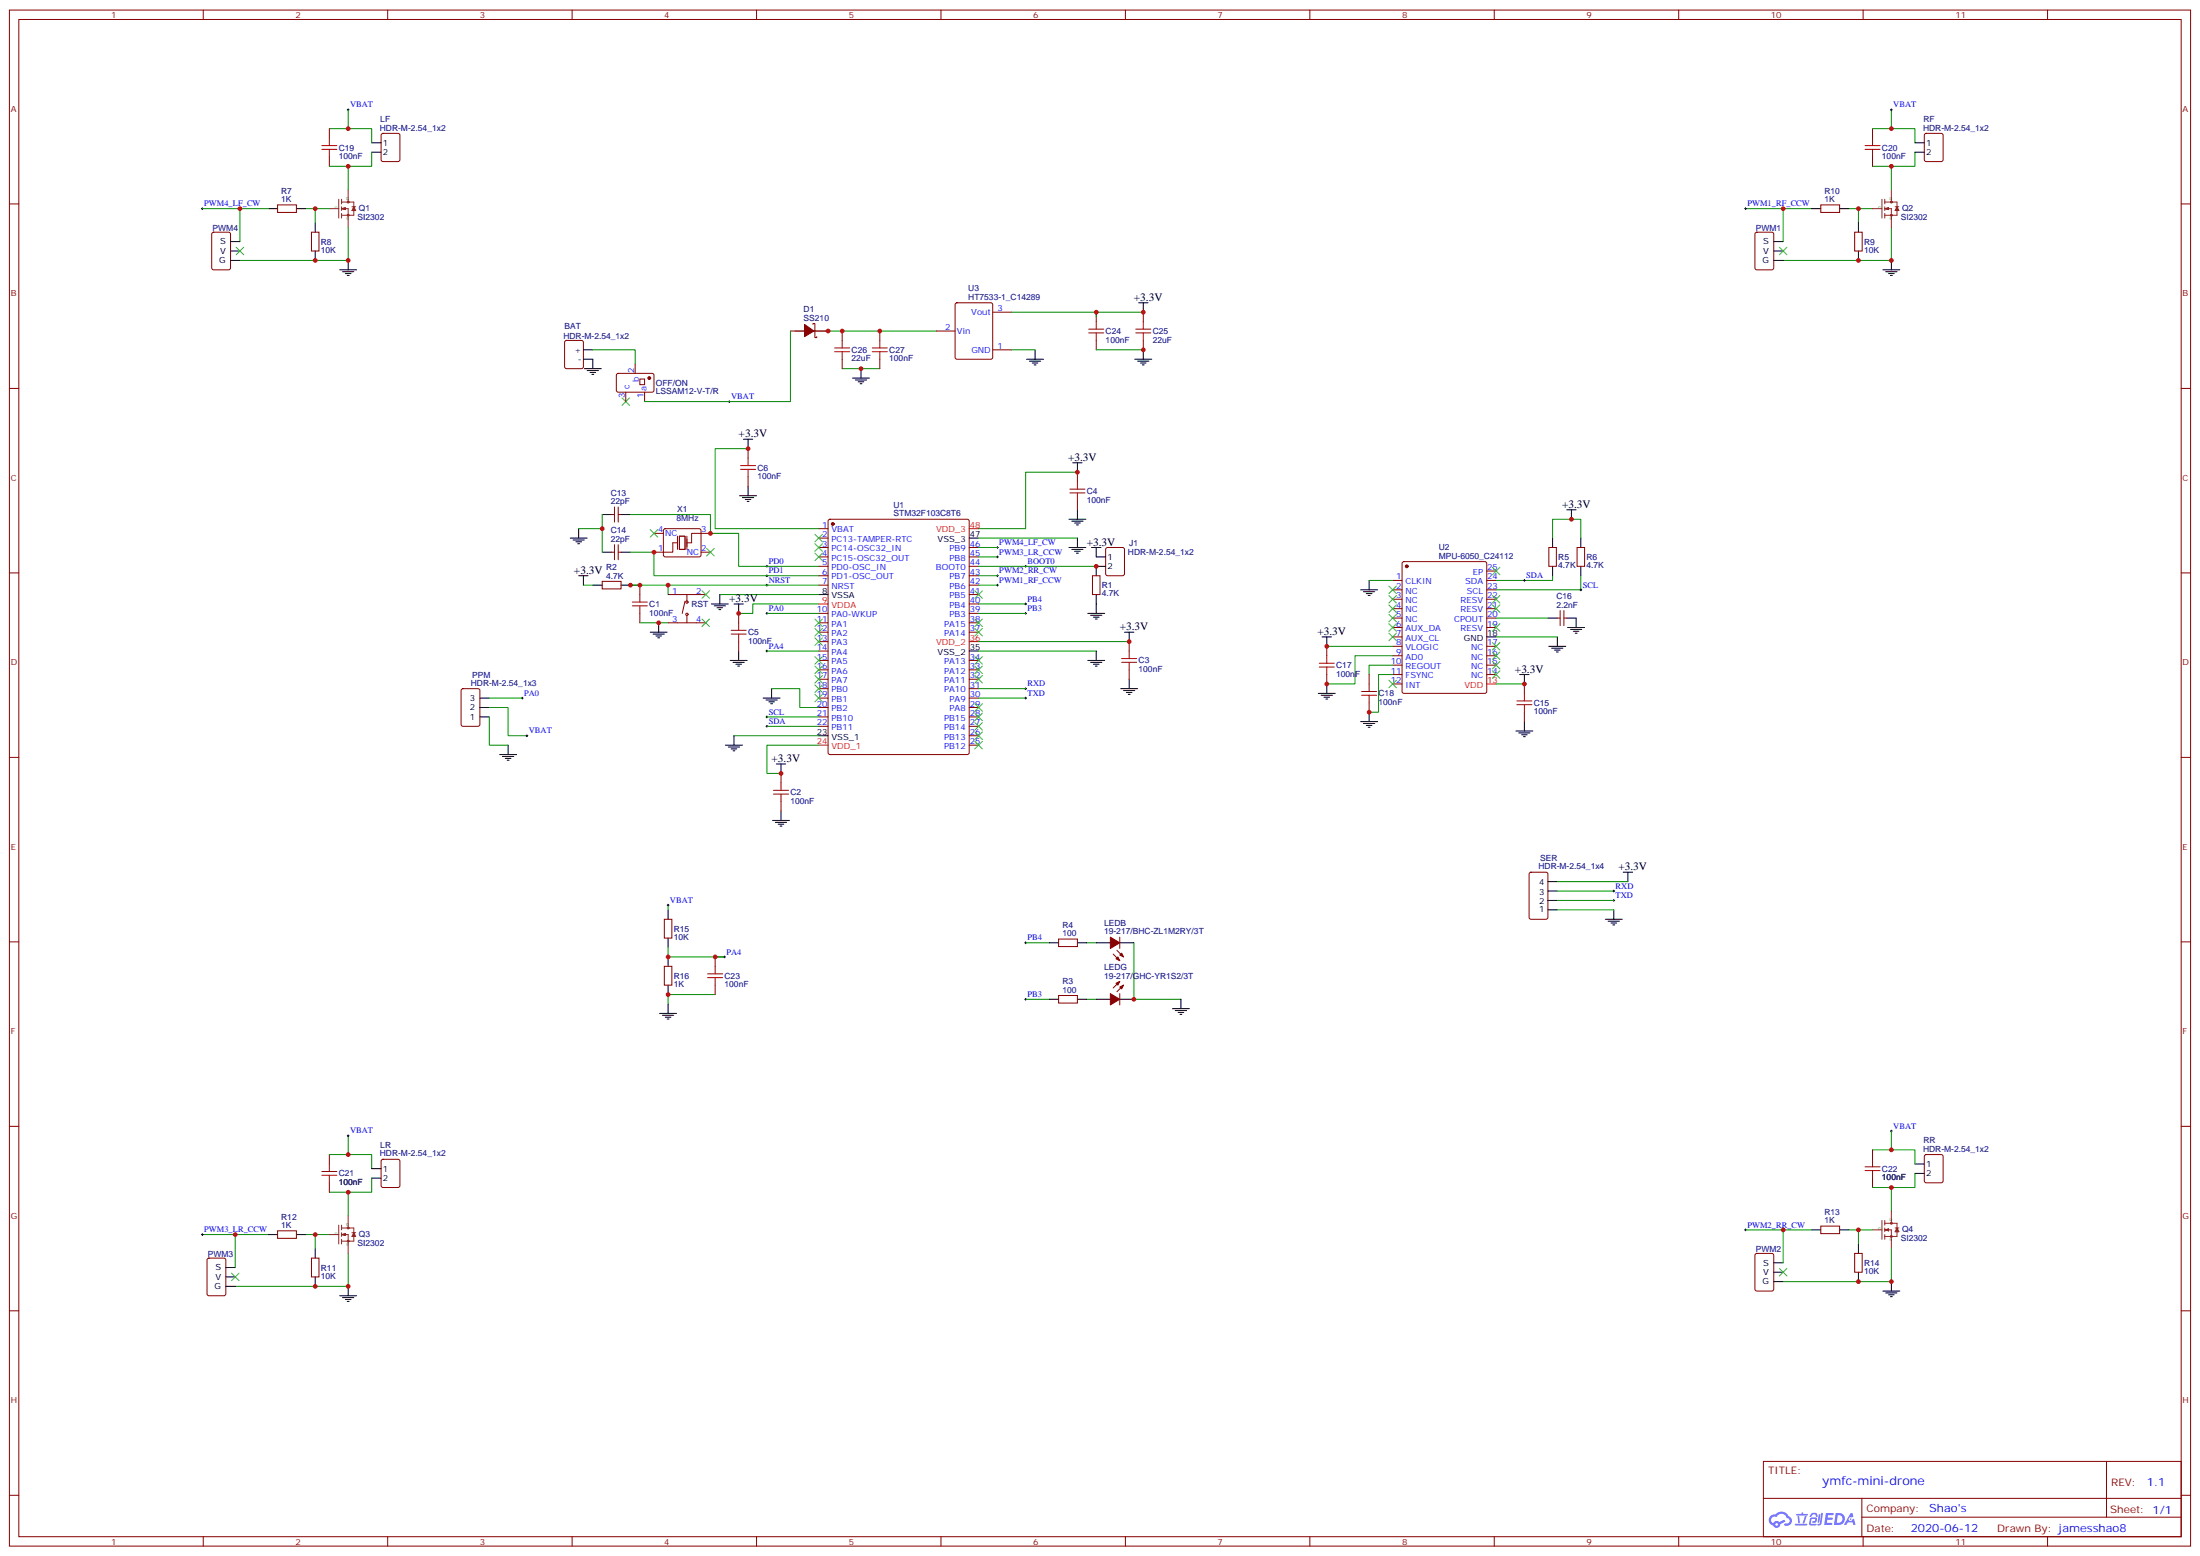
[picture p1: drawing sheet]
<svg xmlns="http://www.w3.org/2000/svg" width="825mm" height="583mm" viewBox="0 0 825 583" stroke-linecap="round" stroke-linejoin="round" font-family="sans-serif">
<g fill="none" stroke="#870000" stroke-width=".37">
<path d="M3.5 3.8h817.8v575.7h-817.8zM7.1 7.3h810.6v568.7h-810.6zM76.2 3.8v3.5M145.3 3.8v3.5M214.5 3.8v3.5M283.6 3.8v3.5M352.8 3.8v3.5M421.9 3.8v3.5M491.1 3.8v3.5M560.2 3.8v3.5M629.4 3.8v3.5M698.5 3.8v3.5"/>
<path d="M767.6 3.8v3.5M3.5 76.4h3.6M817.7 76.4h3.6M3.5 145.6h3.6M817.7 145.6h3.6M3.5 214.7h3.6M817.7 214.7h3.6M3.5 283.9h3.6M817.7 283.9h3.6M3.5 353h3.6M817.7 353h3.6M3.5 422.2h3.6"/>
<path d="M817.7 422.2h3.6M3.5 491.3h3.6M817.7 491.3h3.6M661.1 547.8h156.6v28.2h-156.6zM789.7 547.8v20.9M3.5 560.5h3.6M76.2 576v3.5M145.3 576v3.5M214.5 576v3.5M283.6 576v3.5M352.8 576v3.5M421.9 576v3.5"/>
<path d="M491.1 576v3.5M560.2 576v3.5M629.4 576v3.5M661.1 561.6h156.5M698 568.7h119.6M698 561.6v14.1M698.5 576v3.5M767.6 576v3.5M817.7 560.5h3.6"/>
</g>
<g fill="#5487ff">
<path d="M684.5 567.1l2.9 .2-.1 .5-2 .1-.1 .9h1.6l.4 .4-.4 .4h-1.7l-.2 1.2h1.8l.2 .4-.1 .3-2.9 .1z"/>
<path d="M693.8 567.1h.7l.3 1.4-.6 .3a.74 .74 0 0 0-1.1 .3 .74 .74 0 0 0 .5 1 .74 .74 0 0 0 .9-.6l.5-.3 .7 2.3h-.9l-.2-.9h-1.9l-.5 .9h-.9z"/>
<path d="M681.9 567.5h.6l-.4 3a.31 .31 0 0 1-.3 .2 .31 .31 0 0 1-.3-.3z"/>
<path d="M682.8 567.1h.6l-.5 3.9a.89 .89 0 0 1-.7 .7 .89 .89 0 0 1-.9-.3l1-.4z"/>
<path d="M679.2 567.2l1.8-.1 .4 1.4-.5 .1-.5-1-.8 .1-.6 .9-.6-.1z"/>
<path d="M678.8 568.9l1.8-.2a1.1 1.1 0 0 1 .5 1.1 1.1 1.1 0 0 1-.8 .9h-.6a.29 .29 0 0 1-.3-.3 .29 .29 0 0 1 .3-.3h.7l.2-.8-1.4 .1-.4 1.7 1.9 .1a.29 .29 0 0 1 .3 .3 .29 .29 0 0 1-.3 .2h-2l-.4-.3z"/>
<path d="M672.9 571.2h4.4a.3 .3 0 0 1 .3 .3 .3 .3 0 0 1-.3 .2h-4.3z"/>
<path d="M676.7 568.2h.6a3.6 3.6 0 0 1-1.2 2.8l-.2-.2z"/>
<path d="M673.9 568.3h.6l.3 2.4-.3 .3-.3-.2z"/>
<path d="M673.5 567.4h1.9l.2-.5h.5l-.1 .5h1.5a.29 .29 0 0 1 .3 .4 .29 .29 0 0 1-.3 .2h-3.9z"/>
<path d="M688.2 567.1l-.6 4.5h1.4a2.27 2.27 0 0 0 2.7-2.3 2.27 2.27 0 0 0-2.7-2.2zM689 567.9a1.54 1.54 0 0 1 1.8 1.7 1.54 1.54 0 0 1-2.2 1.2z"/>
<path d="M663.8 568.2a2.09 2.09 0 0 0 1 3.6 1.37 1.37 0 0 0 1.5 .9 1.37 1.37 0 0 0 1.1-1.4l2-1-.5-.7-1.8 .9a1.4 1.4 0 0 0-2.3 .4 1.32 1.32 0 0 1-.6-1.8 1.32 1.32 0 0 1 1.9-.5 2.02 2.02 0 0 1 2-1.2 2.02 2.02 0 0 1 1.8 1.6 1.09 1.09 0 0 1 1 1.4 1.09 1.09 0 0 1-1.5 .6 .41 .41 0 0 0-.5 .4 .41 .41 0 0 0 .4 .5 1.89 1.89 0 0 0 2.4-1.2 1.89 1.89 0 0 0-1.2-2.4 2.98 2.98 0 0 0-5-.7l-1 .2zM665.6 571.4a.52 .52 0 0 1 1 0 .52 .52 0 0 1-1 0z"/>
<circle cx="693.8" cy="569.4" r=".28"/>
</g>
<g fill="none" stroke="#870000" stroke-width=".37">
<path d="M123.5 48.2v3.6M123.5 58.8v3.5M143.1 50.2l.5-.2h5.6l.7 .4v9.5l-.4 .6-5.9 .1-.7-.5v-9.4zM702 48.2v3.6M702 58.8v3.5M721.7 50.2l.4-.2h5.7l.6 .4 .1 9.5-.5 .6-5.9 .1-.6-.5-.1-9.4zM104.1 76.8h7v2.8h-7zM682.6 76.8h7.1v2.8h-7.1zM79.6 87.2l.5-.2h5.6l.7 .5v12.9l-.4 .7h-5.9l-.7-.4v-13zM116.8 87h2.8v7.1h-2.8zM658.2 87.2l.4-.2h5.7l.6 .5 .1 12.9-.5 .7h-5.9l-.6-.4-.1-13zM695.3 87h2.8v7.1h-2.8z"/>
<path d="M358.3 113.7l.5-.2h12.7l.6 .4 .1 20-.5 .7-12.9 .1-.7-.5v-20zM372.2 117h7M411 117v3.5M428.6 117v3.5M211.9 127.8l.5-.2h5.6l.7 .4v9.5l-.4 .6-5.9 .1-.7-.5v-9.4zM238.1 136.4v3.5M296.3 124.1h5.3M304.8 121.6v-.4h.7v5.3h.7v-.3M305.2 124.1h5.2M315.7 124.1v3.5M315.7 134.7v3.5M329.8 124.1v3.5"/>
<path d="M329.8 134.7v3.5M351 124.1h7.1M372.2 131.1h7M411 127.6v3.5M428.6 127.6v3.5M231.3 140.2l.5-.3 12.9 .1 .5 .7-.1 5.9-.6 .4-13-.1-.4-.6v-5.6zM234.6 147v3.5M239.9 142.1h1.8v2.1h-1.8zM241.7 147v3.5M280.5 168.2v3.5M280.5 178.8v3.5M403.9 177v3.5"/>
<path d="M229.3 192.9h1.1M230.4 190v5.7M231.8 190v5.7M231.8 192.9h1M245.2 199.9h3.5M248.9 198.4l.5-.2h12.7l.5 .2 .2 .5v9.4l-.7 .4h-13l-.4-.7v-9.1zM266.3 199.9h-7v3.5M306.9 198.2h3.5M310.7 194.8l.4-.2h51.6l.6 .5 .1 87-.5 .7h-51.8l-.6-.4-.1-87.1zM403.9 187.6v3.5M225.8 217.9h7v2.8h-7zM229.3 207h1.1"/>
<path d="M230.4 204.2v5.6M231.8 204.2v5.6M231.8 207h1M239.9 219.3v3.5M252.2 203.4v3.6h-7M262.8 207h3.5M306.9 201.7h3.5M306.9 205.2h3.5M306.9 208.7h3.5M306.9 212.3h3.5M306.9 215.8h3.5M306.9 219.3h3.5"/>
<path d="M363.4 205.2h3.5M363.4 208.7h3.5M363.4 212.3h3.5M363.4 215.8h3.5M363.4 219.3h3.5M409.6 215.8h2.8v7h-2.8zM414.7 205.4l.5-.2h5.7l.6 .4 .1 9.5-.5 .6-5.9 .1-.6-.5-.1-9.4zM522.1 217.6h3.5M525.9 210.7l.4-.2h30.4l.6 .4 .1 48.3-.5 .6-30.6 .1-.6-.5-.1-48.2zM557.4 217.6h3.5M557.4 214h3.5M580.7 205.2h2.8v7.1h-2.8z"/>
<path d="M591.3 205.2h2.8v7.1h-2.8zM239.9 229.9v3.5M250.5 233.4h14.1M250.5 222.8h14.1M256.8 225.3l-1 4.6M257.5 222.8v2.5M257.5 231v2.4M276.9 229.9v3.5M306.9 229.9h3.5M306.9 233.4h3.5M306.9 237h3.5M363.4 229.9h3.5"/>
<path d="M363.4 233.4h3.5M363.4 237h3.5M363.4 226.4h3.5M363.4 222.8h3.5M522.1 221.1h3.5M522.1 224.6h3.5M522.1 228.1h3.5M522.1 231.7h3.5M522.1 235.2h3.5M522.1 238.7h3.5M557.4 221.1h3.5M557.4 224.6h3.5"/>
<path d="M557.4 228.1h3.5M557.4 231.7h3.5M557.4 235.2h3.5M583.8 231.7h1.1M584.9 228.8v5.7M586.3 231.7h1.1M586.3 228.8v5.7M173.1 258.3l.5-.2h5.6l.7 .5v12.9l-.4 .7h-5.9l-.7-.4v-13zM276.9 240.5v3.5M306.9 240.5h3.5M306.9 244h3.5M306.9 247.5h3.5"/>
<path d="M306.9 251.1h3.5M306.9 254.6h3.5M306.9 258.1h3.5M363.4 247.5h3.5M363.4 251.1h3.5M363.4 254.6h3.5M363.4 258.1h3.5M423.3 240.5v3.5M423.3 251.1v3.5M497.4 242.3v3.5M497.4 252.8v3.6M513.3 252.8v3.6"/>
<path d="M522.1 242.3h3.5M522.1 245.8h3.5M522.1 249.3h3.5M522.1 252.8h3.5M522.1 256.4h3.5M557.4 242.3h3.5M557.4 245.8h3.5M557.4 249.3h3.5M557.4 252.8h3.5M571.5 256.4v3.5M306.9 261.7h3.5M306.9 265.2h3.5"/>
<path d="M306.9 268.7h3.5M306.9 272.2h3.5M363.4 261.7h3.5M363.4 265.2h3.5M363.4 268.7h3.5M363.4 272.2h3.5M363.4 279.3h3.5M363.4 275.8h3.5M513.3 263.4v3.5M571.5 266.9v3.6M292.8 289.9v3.5M292.8 300.5v3.5"/>
<path d="M573.5 327.1l.5-.2h5.6l.7 .5v16.5l-.4 .6-5.9 .1-.7-.5v-16.5zM249.1 344.6h2.8v7h-2.8zM268.1 358.7v3.5M396.9 352h7v2.8h-7zM417.3 357.6l2.5 2.5M418.7 356.2l2.5 2.5M419.8 351.3v4.2M249.1 362.2h2.8v7.1h-2.8zM268.1 369.3v3.5M396.9 373.1h7v2.9h-7zM419.8 367.8l-2.5 2.5M419.8 372.4v4.3"/>
<path d="M421.2 369.3l-2.5 2.4M123.5 432.8v3.5M143.1 434.7l.5-.2h5.6l.7 .4v9.5l-.4 .6-5.9 .1-.7-.5v-9.4zM702 431v3.5M721.7 433l.4-.2h5.7l.6 .4 .1 9.4-.5 .7h-5.9l-.6-.4-.1-9.4zM123.5 443.3v3.6M682.6 459.6h7.1v2.8h-7.1zM702 441.6v3.5M77.8 471.8l.5-.2h5.7l.6 .4 .1 13-.5 .6-5.9 .1-.6-.5-.1-12.9zM104.1 461.3h7v2.8h-7zM116.8 471.6h2.8v7h-2.8zM658.2 470l.4-.2h5.7l.6 .4 .1 13-.5 .6-5.9 .1-.6-.5-.1-12.9z"/>
<path d="M695.3 469.8h2.8v7h-2.8z"/>
<circle cx="257.5" cy="230.3" r=".44"/>
<circle cx="257.5" cy="225.7" r=".44"/>
</g>
<g fill="#870000" stroke="#870000" stroke-width=".37">
<path d="M416.3 372.4l3.5 2.1-3.5 2.2z"/>
<path d="M419.8 370l1.4-.7-.7 1.4z"/>
<path d="M418.4 368.5l1.4-.7-.7 1.5z"/>
<path d="M416.3 351.3l3.5 2.1-3.5 2.1z"/>
<path d="M419.8 358l.7-.7 .7 1.4z"/>
<path d="M418.4 359.4l.7-.7 .7 1.4z"/>
<path d="M301.6 121.6l3.6 2.5-3.6 2.1z"/>
<circle cx="312.2" cy="196.4" r=".53"/>
<circle cx="527.4" cy="212.3" r=".53"/>
<circle cx="243.4" cy="141.7" r=".53"/>
</g>
<g fill="none" stroke="#000" stroke-width=".37">
<path d="M130.2 41.2h.7M130.5 40.8v.7M139.3 53.5h3.6M139.3 57h3.6M708.7 41.2h.7M709.1 40.8v.7M717.9 53.5h3.5M717.9 57h3.5M75.5 78.2h.7M75.8 77.9v.7M100.5 78.2h3.6M111.1 78.2h3.6"/>
<path d="M654 78.2h.8M654.4 77.9v.7M679.1 78.2h3.5M689.7 78.2h3.5M86.4 90.6h3.6M86.4 97.6h3.6M86.4 94.1h3.6M118.2 83.5v3.5M118.2 94.1v3.5M130.5 97.6v3.5M665 90.6h3.5M665 97.6h3.5"/>
<path d="M665 94.1h3.5M696.7 83.5v3.5M696.7 94.1v3.5M709.1 97.6v3.5M127.4 101.1h6.3M128.4 101.8h4.2M129.5 102.6h2.1M130.2 103.3h.7M426.9 113.5h3.5M428.6 113.5v3.5M705.9 101.1h6.4M707 101.8h4.2"/>
<path d="M708 102.6h2.1M708.7 103.3h.7M218.7 134.7h3.5v3.5M218.7 131.1h3.5M219.1 138.2h6.3M220.1 138.9h4.3M221.2 139.6h2.1M322.8 138.2v3.5M384.9 134.7h6.3M385.9 135.4h4.3M387 136.1h2.1M387.7 136.8h.7"/>
<path d="M388.1 131.1v3.6M425.4 134.7h6.4M426.5 135.4h4.2M427.6 136.1h2.1M428.3 136.8h.7M428.6 131.1v3.6M221.9 140.3h.7M273 150.5h.8M273.4 150.2v.7M319.6 141.7h6.4M320.7 142.4h4.2M321.7 143.1h2.1"/>
<path d="M322.4 143.8h.7M278.7 164.6h3.5M280.5 164.6v3.6M402.2 173.5h3.5M403.9 173.5v3.5M217 198.2v3.5M225.8 192.9h3.5M232.8 192.9h3.6M277.3 185.8h6.3M278.3 186.5h4.3M279.4 187.2h2.1M280.1 187.9h.7"/>
<path d="M280.5 182.3v3.5M400.8 194.6h6.3M401.8 195.3h4.2M402.9 196h2.1M403.6 196.7h.7M403.9 191.1v3.5M587.4 191.1h3.5M589.1 191.1v3.5M213.8 201.7h6.3M214.8 202.4h4.3M215.9 203.1h2.1M216.6 203.8h.7"/>
<path d="M217 215.8h3.5M218.7 215.8v3.5M222.2 219.3h3.6M225.8 207h3.5M232.8 219.3h3.6M232.8 207h3.6M287.2 219.3h.7M287.2 215.8h.7M287.2 212.3h.7M287.5 211.9v.7M287.5 215.4v.7M287.5 219v.7"/>
<path d="M363.4 201.7h3.5M373.6 219.3h.7M373.6 215.8h.7M373.6 208.7h.7M373.6 205.2h.7M373.9 204.9v.7M373.9 208.4v.7M373.9 215.4v.7M373.9 219v.7M384.2 212.3h.7M384.5 211.9v.7M400.8 205.2h6.3"/>
<path d="M401.8 205.9h4.2M402.9 206.6h2.1M403.6 207.3h.7M403.9 201.7v3.5M409.2 205.2h3.5M411 205.2v3.5h3.5M414.5 212.3h-3.5v3.5M513.3 217.6v3.5M571.1 217.6h.8M571.5 217.2v.7M582.1 201.7v3.5M582.1 212.3v3.5"/>
<path d="M592.7 201.7v3.5M592.7 212.3v3.5M243.8 237h6.3M244.8 237.7h4.3M245.9 238.4h2.1M246.6 239.1h.7M246.9 233.4v3.6M266.7 226.4h6.3M267.8 227.1h4.2M268.8 227.8h2.1M269.5 228.5h.7M269.9 222.8v3.6"/>
<path d="M275.2 226.4h3.5M276.9 226.4v3.5M287.2 229.9h.7M287.5 229.6v.7M306.9 222.8h3.5M384.2 229.9h.7M384.2 226.4h.7M384.5 226v.7M384.5 229.6v.7M407.8 229.9h6.4M408.9 230.6h4.2M409.9 231.3h2.1"/>
<path d="M410.6 232h.7M411 222.8v7.1M421.6 237h3.5M423.3 237v3.5M495.7 238.7h3.5M497.4 238.7v3.6M510.1 221.1h6.4M511.2 221.8h4.2M512.2 222.5h2.1M512.9 223.2h.7M557.4 238.7h3.5M580.3 231.7h3.5"/>
<path d="M583.8 238.7v3.6M587.4 231.7h3.5v3.5M587.7 235.2h6.4M588.8 235.9h4.2M589.8 236.6h2.2M590.5 237.3h.8M592.3 221.1h.7M592.7 220.7v.7M273.8 247.5h6.3M274.8 248.2h4.2M275.9 249h2.1M276.6 249.7h.7"/>
<path d="M276.9 244v3.5M287.2 244h.7M287.5 243.7v.7M289.3 258.1v3.6M363.4 244h3.5M384.2 258.1h.7M384.5 257.8v.7M407.8 247.5h6.4M408.9 248.2h4.2M409.9 249h2.1M410.6 249.7h.7M411 244v3.5"/>
<path d="M420.2 258.1h6.3M421.2 258.8h4.2M422.3 259.5h2.1M423.3 254.6v3.5M494.2 259.9h6.4M497.4 256.4v3.5M569.7 252.8h3.6M571.5 252.8v3.6M580.7 242.3h6.3M581.7 243h4.3M582.8 243.7h2.1M583.5 244.4h.7"/>
<path d="M179.9 261.7h3.5M179.9 268.7h3.5M179.9 265.2h3.5M190.5 279.3v3.5M195.4 261.7h.7M195.8 261.3v.7M197.2 275.8h.7M197.6 275.4v.7M272 279.3h6.3M273 280h4.3M275.2 275.8v3.5M286.1 261.7h6.4"/>
<path d="M287.2 268.7h.7M287.2 272.2h.7M287.2 262.4h4.2M287.5 268.4v.7M287.5 271.9v.7M288.2 263.1h2.1M288.9 263.8h.7M306.9 275.8h3.5M384.2 261.7h.7M384.5 261.3v.7M423 260.2h.7M495.3 260.6h4.2"/>
<path d="M496.4 261.3h2.1M497.1 262h.7M510.1 270.5h6.4M511.2 271.2h4.2M512.2 271.9h2.1M512.9 272.6h.7M513.3 266.9v3.6M568.3 274h6.4M569.4 274.7h4.2M570.4 275.4h2.2M571.1 276.1h.8M571.5 270.5v3.5"/>
<path d="M187.3 282.8h6.4M188.4 283.5h4.2M189.4 284.2h2.2M190.1 284.9h.8M274.1 280.7h2.1M274.8 281.4h.7M291 286.3h3.6M292.8 286.3v3.6M289.6 307.5h6.4M290.7 308.2h4.2M291.7 308.9h2.2M292.5 309.6h.7"/>
<path d="M292.8 304v3.5M250.1 339.3h.7M250.5 338.9v.7M580.3 337.5h3.5M580.3 334h3.5M580.3 330.4h3.5M604.7 337.5h.7M604.7 334h.7M605 333.6v.7M605 337.1v.8M608.5 326.9h3.6M610.3 326.9v3.5"/>
<path d="M250.5 341v3.6M250.5 351.6v3.5M250.5 358.7v3.5M271.3 358.7h.7M271.6 358.3v.7M384.2 353.4h.7M384.5 353v.7M393.3 353.4h3.6M403.9 353.4h3.6M411 353.4h5.3M419.8 353.4h5.3M580.3 341h3.5"/>
<path d="M601.8 344.6h6.4M602.9 345.3h4.2M604 346h2.1M604.7 346.7h.7M605 341v3.6M247.3 379.8h6.3M250.5 369.3v3.5M250.5 376.3v3.5M384.2 374.5h.7M384.5 374.2v.7M393.3 374.5h3.6M403.9 374.5h3.6"/>
<path d="M411 374.5h5.3M419.8 374.5h5.3M439.6 378.1h6.3M440.6 378.8h4.3M441.7 379.5h2.1M442.7 374.5v3.6M248.4 380.5h4.2M249.4 381.2h2.1M250.1 382h.7M442.4 380.2h.7M130.2 425.7h.7M130.5 425.3v.7"/>
<path d="M139.3 438h3.6M708.7 423.9h.7M709.1 423.6v.7M717.9 436.3h3.5M717.9 439.8h3.5M139.3 441.6h3.6M75.5 462.7h.7M75.8 462.4v.7M84.7 475.1h3.5M84.7 478.6h3.5M100.5 462.7h3.6M111.1 462.7h3.6"/>
<path d="M118.2 468v3.6M118.2 478.6v3.5M654 461h.8M654.4 460.6v.7M665 473.3h3.5M665 476.8h3.5M679.1 461h3.5M689.7 461h3.5M696.7 466.3v3.5M696.7 476.8v3.6M84.7 482.1h3.5M127.4 485.7h6.3"/>
<path d="M128.4 486.4h4.2M129.5 487.1h2.1M130.2 487.8h.7M130.5 482.1v3.6M665 480.4h3.5M705.9 483.9h6.4M707 484.6h4.2M708 485.3h2.1M708.7 486h.7M709.1 480.4v3.5"/>
</g>
<path d="M363.4 198.2h3.5M306.9 226.4h3.5M363.4 240.5h3.5M557.4 256.4h3.5M306.9 279.3h3.5" fill="none" stroke="#f00" stroke-width=".37"/>
<g fill="none" stroke="#008700" stroke-width=".37">
<path d="M123.5 48.2h15.8v5.3M130.5 41.2v7M139.3 57v5.3h-15.8M702 48.2h15.9v5.3M709.1 41.2v7M717.9 57v5.3h-15.9M75.8 78.2h24.7M90 78.2v12.4M114.7 78.2h8.8M118.2 78.2v5.3M130.5 62.3v8.9M654.4 78.2h24.7"/>
<path d="M668.5 78.2v12.4M693.2 78.2h8.8M696.7 78.2v5.3M709.1 62.3v8.9M130.5 85.3v12.3h-40.5M709.1 85.3v12.3h-40.6M379.2 117h31.8M428.6 117h-17.6v1.8M222.2 131.1h15.9v5.3M296.3 124.1v26.4h-54.6M298.1 124.1h52.9M315.7 138.2h14.1"/>
<path d="M379.2 131.1h8.9M411 131.1h17.6M280.5 168.2h-12.4v30h38.8M403.9 177h-19.4v21.2h-17.6M217 198.2h8.8M225.8 192.9v14.1M236.4 192.9h29.9v7h10.6v12.4h30M218.7 219.3h3.5M236.4 207h8.8v8.8h61.7M236.4 219.3h70.5M250.5 219.3v3.5M366.9 201.7h37"/>
<path d="M366.9 219.3h7M366.9 215.8h7M366.9 208.7h7M366.9 205.2h7M366.9 212.3h44.1M513.3 217.6h8.8M582.1 215.8v1.8h-21.2M582.1 201.7v-7.1h10.6v7.1M592.7 215.8v5.3h-31.8M239.9 233.4h10.6M269.9 222.8h37M287.5 229.9h19.4"/>
<path d="M306.9 226.4h-24.7v3.5h-5.3M366.9 229.9h17.6M366.9 226.4h17.6M560.9 231.7h19.4M560.9 238.7h22.9M287.5 244h19.4M289.3 258.1h10.6v7.1h7M366.9 244h44.1M366.9 240.5h56.4M366.9 258.1h17.6M497.4 242.3h24.7M522.1 245.8h-14.1v10.6h-10.6"/>
<path d="M522.1 249.3h-8.8v3.5M522.1 252.8h-5.3v14.1h-3.5M560.9 256.4h10.6M183.4 268.7v10.6h7.1M183.4 265.2h7.1v10.6h7.1M183.4 261.7h12.4M275.2 275.8h31.7M287.5 268.7h19.4M287.5 272.2h19.4M306.9 279.3h-19.4v10.6h5.3M366.9 261.7h17.6M250.5 339.3v1.7"/>
<path d="M583.8 330.4h26.5M583.8 337.5h21.2M583.8 334h21.2M250.5 355.1v3.6h21.1h-3.5M384.5 353.4h8.8M407.5 353.4h3.5M425.1 353.4v21.1h17.6M583.8 341h21.2M268.1 372.8h-17.6v3.5M384.5 374.5h8.8M407.5 374.5h3.5M123.5 432.8h15.8v5.2"/>
<path d="M130.5 425.7v7.1M702 431h15.9v5.3M709.1 423.9v7.1M717.9 439.8v5.3h-15.9M130.5 446.9v8.8M139.3 441.6v5.3h-15.8M709.1 445.1v8.8M75.8 462.7h24.7M88.2 462.7v12.4M114.7 462.7h8.8M118.2 462.7v5.3M130.5 469.8v12.3h-42.3"/>
<path d="M654.4 461h24.7M668.5 461v12.3M693.2 461h8.8M696.7 461v5.3M709.1 468v12.4h-40.6"/>
</g>
<g fill="none" stroke="#3c3" stroke-width=".37">
<path d="M88.5 92.7l2.9 2.8M91.4 92.7l-2.9 2.8M667.1 92.7l2.8 2.8M669.9 92.7l-2.8 2.8M233.2 149.1l2.8 2.8M236 149.1l-2.8 2.8M243.8 198.5l2.8 2.8M246.6 198.5l-2.8 2.8M264.9 205.6l2.9 2.8M267.8 205.6l-2.9 2.8M305.5 200.3l2.8 2.8M305.5 203.8l2.8 2.8"/>
<path d="M305.5 207.3l2.8 2.8M308.3 200.3l-2.8 2.8M308.3 203.8l-2.8 2.8M308.3 207.3l-2.8 2.8M520.7 219.7l2.8 2.8M523.5 219.7l-2.8 2.8M559.5 212.6l2.8 2.8M562.3 212.6l-2.8 2.8M263.2 221.4l2.8 2.9M263.2 232l2.8 2.8M266 221.4l-2.8 2.9M266 232l-2.8 2.8"/>
<path d="M305.5 232l2.8 2.8M305.5 235.5l2.8 2.9M305.5 239.1l2.8 2.8M308.3 232l-2.8 2.8M308.3 235.5l-2.8 2.9M308.3 239.1l-2.8 2.8M365.5 235.5l2.8 2.9M365.5 232l2.8 2.8M365.5 221.4l2.8 2.9M368.3 235.5l-2.8 2.9M368.3 232l-2.8 2.8M368.3 221.4l-2.8 2.9"/>
<path d="M520.7 223.2l2.8 2.8M520.7 226.7l2.8 2.9M520.7 230.3l2.8 2.8M520.7 233.8l2.8 2.8M520.7 237.3l2.8 2.8M523.5 223.2l-2.8 2.8M523.5 226.7l-2.8 2.9M523.5 230.3l-2.8 2.8M523.5 233.8l-2.8 2.8M523.5 237.3l-2.8 2.8M559.5 223.2l2.8 2.8M559.5 226.7l2.8 2.9"/>
<path d="M559.5 233.8l2.8 2.8M562.3 223.2l-2.8 2.8M562.3 226.7l-2.8 2.9M562.3 233.8l-2.8 2.8M305.5 246.1l2.8 2.9M305.5 249.7l2.8 2.8M305.5 253.2l2.8 2.8M305.5 256.7l2.8 2.8M308.3 246.1l-2.8 2.9M308.3 249.7l-2.8 2.8M308.3 253.2l-2.8 2.8M308.3 256.7l-2.8 2.8"/>
<path d="M365.5 253.2l2.8 2.8M365.5 249.7l2.8 2.8M365.5 246.1l2.8 2.9M368.3 253.2l-2.8 2.8M368.3 249.7l-2.8 2.8M368.3 246.1l-2.8 2.9M520.7 255l2.8 2.8M523.5 255l-2.8 2.8M559.5 240.8l2.8 2.9M559.5 244.4l2.8 2.8M559.5 247.9l2.8 2.8M559.5 251.4l2.8 2.8"/>
<path d="M562.3 240.8l-2.8 2.9M562.3 244.4l-2.8 2.8M562.3 247.9l-2.8 2.8M562.3 251.4l-2.8 2.8M305.5 260.2l2.8 2.9M308.3 260.2l-2.8 2.9M365.5 263.8l2.8 2.8M365.5 267.3l2.8 2.8M365.5 270.8l2.8 2.8M365.5 274.4l2.8 2.8M365.5 277.9l2.8 2.8M368.3 263.8l-2.8 2.8"/>
<path d="M368.3 267.3l-2.8 2.8M368.3 270.8l-2.8 2.8M368.3 274.4l-2.8 2.8M368.3 277.9l-2.8 2.8M86.8 477.2l2.8 2.8M89.6 477.2l-2.8 2.8M667.1 475.4l2.8 2.9M669.9 475.4l-2.8 2.9"/>
</g>
<g fill="none" stroke="#a10000" stroke-width=".37">
<path d="M120.6 56h5.7M120.6 54.6h5.7M123.5 51.8v2.8M123.5 56v2.8M699.2 56h5.6M699.2 54.6h5.6M702 51.8v2.8M702 56v2.8M312.9 131.8h5.7M312.9 130.4h5.7M315.7 127.6v2.8M315.7 131.8v2.9"/>
<path d="M327 131.8h5.7M327 130.4h5.7M329.8 127.6v2.8M329.8 131.8v2.9M408.2 124.8h5.6M408.2 123.4h5.6M411 120.5v2.9M411 124.8v2.8M425.8 124.8h5.6M425.8 123.4h5.6M428.6 120.5v2.9M428.6 124.8v2.8"/>
<path d="M277.6 175.9h5.7M277.6 174.5h5.7M280.5 171.7v2.8M280.5 175.9v2.9M401.1 184.7h5.7M401.1 183.3h5.7M403.9 180.5v2.8M403.9 184.7v2.9M237.1 227.1h5.6M237.1 225.7h5.6M239.9 222.8v2.9M239.9 227.1v2.8"/>
<path d="M274.1 237.7h5.7M274.1 236.3h5.7M276.9 233.4v2.9M276.9 237.7v2.8M420.5 248.2h5.7M420.5 246.8h5.7M423.3 244v2.8M423.3 248.2v2.9M494.6 250h5.6M494.6 248.6h5.6M497.4 245.8v2.8M497.4 250v2.8"/>
<path d="M510.5 259.2h5.6M513.3 256.4v2.8M571.5 259.9v2.8M510.5 260.6h5.6M513.3 260.6v2.8M568.7 264.1h5.6M568.7 262.7h5.6M571.5 264.1v2.8M290 297.6h5.6M290 296.2h5.6M292.8 293.4v2.8M292.8 297.6v2.9"/>
<path d="M265.3 366.4h5.6M265.3 365h5.6M268.1 362.2v2.8M268.1 366.4v2.9M120.6 439.1h5.7M123.5 436.3v2.8M699.2 438.7h5.6M699.2 437.3h5.6M702 434.5v2.8M702 438.7v2.9M120.6 440.5h5.7M123.5 440.5v2.8"/>
</g>
<g fill="none" stroke="#8c2424" stroke-width=".37">
<path d="M123.5 78.2h3.5M127 74.7v7M128.1 75.7h4.5v2.5M128.1 78.2h2.4v7.1M128.1 74.7v1.7M128.1 77.5v1.4M128.1 80v1.7M128.1 78.2l1.4 .4M128.8 78.2l.7 .4M129.5 77.9l-1.4 .3M129.5 77.9v.7M129.5 77.9l-1.1 .3 1.1 .4"/>
<path d="M130.5 71.2v4.5M131.9 77.5h1.4M132.6 78.6v2.1h-4.5M132.6 77.5l.7 1.4h-1.4zM132.6 78.2l.4 .7M132.6 78.2l-.3 .7M132.6 78.2l.4 .4M132.6 78.2l-.3 .4M702 78.2h3.6M705.6 74.7v7M706.6 75.7h4.6v2.5M706.6 78.2h2.5v7.1"/>
<path d="M706.6 74.7v1.7M706.6 77.5v1.4M706.6 80v1.7M706.6 78.2l1.4 .4M707.3 78.2l.7 .4M708 77.9l-1.4 .3M708 77.9v.7M708 77.9l-1 .3 1 .4M709.1 71.2v4.5M710.5 77.5h1.4M711.2 78.6v2.1h-4.6M711.2 77.5l.7 1.4h-1.4z"/>
<path d="M711.2 78.2l.4 .7M711.2 78.2l-.4 .7M711.2 78.2l.4 .4M711.2 78.2l-.4 .4M127 459.2v7.1M128.1 459.2v1.8M130.5 455.7v4.6M705.6 457.4v7.1M706.6 458.5h4.6v2.5M706.6 457.4v1.8M709.1 453.9v4.6M123.5 462.7h3.5"/>
<path d="M128.1 460.3h4.5v2.4M128.1 462.7h2.4v7.1M128.1 462v1.4M128.1 464.5v1.8M128.1 462.7l1.4 .4M128.8 462.7l.7 .4M129.5 462.4v.7M129.5 462.4l-1.4 .3M129.5 462.4l-1.1 .3 1.1 .4M131.9 462h1.4M132.6 463.1v2.1h-4.5M132.6 462l.7 1.4h-1.4z"/>
<path d="M132.6 462.7l.4 .7M132.6 462.7l-.3 .7M132.6 462.7l.4 .4M132.6 462.7l-.3 .4M702 461h3.6M706.6 461h2.5v7M706.6 460.3v1.4M706.6 462.7v1.8M706.6 461l1.4 .3M707.3 461l.7 .3M708 460.6v.7M708 460.6l-1.4 .4"/>
<path d="M708 460.6l-1 .4 1 .3M710.5 460.3h1.4M711.2 461.3v2.1h-4.6M711.2 460.3l.7 1.4h-1.4zM711.2 461l.4 .7M711.2 461l-.4 .7M711.2 461l.4 .3M711.2 461l-.4 .3"/>
<circle cx="130.5" cy="75.7" r=".35"/>
<circle cx="709.1" cy="75.7" r=".35"/>
<circle cx="130.5" cy="80.7" r=".35"/>
<circle cx="709.1" cy="80.7" r=".35"/>
<circle cx="709.1" cy="458.5" r=".35"/>
<circle cx="130.5" cy="460.3" r=".35"/>
<circle cx="130.5" cy="465.2" r=".35"/>
<circle cx="709.1" cy="463.4" r=".35"/>
</g>
<path d="M252.2 203.4h1.8M254 201v4.9M254.7 201h2.1v4.9h-2.1zM257.5 201v4.9M257.5 203.4h1.8" fill="none" stroke="#870012" stroke-width=".37"/>
<g fill="#c00">
<circle cx="668.5" cy="461" r=".88"/>
<circle cx="310.4" cy="124.1" r=".88"/>
<circle cx="428.6" cy="117" r=".88"/>
<circle cx="428.6" cy="131.1" r=".88"/>
<circle cx="425.1" cy="374.5" r=".88"/>
<circle cx="245.2" cy="207" r=".88"/>
<circle cx="268.1" cy="358.7" r=".88"/>
<circle cx="130.5" cy="432.8" r=".88"/>
<circle cx="130.5" cy="482.1" r=".88"/>
<circle cx="118.2" cy="462.7" r=".88"/>
<circle cx="130.5" cy="446.9" r=".88"/>
<circle cx="130.5" cy="62.3" r=".88"/>
<circle cx="118.2" cy="78.2" r=".88"/>
<circle cx="130.5" cy="97.6" r=".88"/>
<circle cx="130.5" cy="48.2" r=".88"/>
<circle cx="411" cy="212.3" r=".88"/>
<circle cx="280.5" cy="168.2" r=".88"/>
<circle cx="403.9" cy="177" r=".88"/>
<circle cx="292.8" cy="289.9" r=".88"/>
<circle cx="225.8" cy="198.2" r=".88"/>
<circle cx="246.9" cy="233.4" r=".88"/>
<circle cx="239.9" cy="219.3" r=".88"/>
<circle cx="250.5" cy="219.3" r=".88"/>
<circle cx="423.3" cy="240.5" r=".88"/>
<circle cx="276.9" cy="229.9" r=".88"/>
<circle cx="236.4" cy="219.3" r=".88"/>
<circle cx="513.3" cy="266.9" r=".88"/>
<circle cx="589.1" cy="194.6" r=".88"/>
<circle cx="571.5" cy="256.4" r=".88"/>
<circle cx="497.4" cy="242.3" r=".88"/>
<circle cx="497.4" cy="256.4" r=".88"/>
<circle cx="709.1" cy="48.2" r=".88"/>
<circle cx="709.1" cy="62.3" r=".88"/>
<circle cx="696.7" cy="78.2" r=".88"/>
<circle cx="709.1" cy="97.6" r=".88"/>
<circle cx="709.1" cy="431" r=".88"/>
<circle cx="709.1" cy="480.4" r=".88"/>
<circle cx="696.7" cy="461" r=".88"/>
<circle cx="709.1" cy="445.1" r=".88"/>
<circle cx="329.8" cy="124.1" r=".88"/>
<circle cx="411" cy="117" r=".88"/>
<circle cx="322.8" cy="138.2" r=".88"/>
<circle cx="266.3" cy="199.9" r=".88"/>
<circle cx="315.7" cy="124.1" r=".88"/>
<circle cx="250.5" cy="358.7" r=".88"/>
<circle cx="250.5" cy="372.8" r=".88"/>
<circle cx="88.2" cy="462.7" r=".88"/>
<circle cx="118.2" cy="482.1" r=".88"/>
<circle cx="696.7" cy="97.6" r=".88"/>
<circle cx="668.5" cy="78.2" r=".88"/>
<circle cx="696.7" cy="480.4" r=".88"/>
<circle cx="118.2" cy="97.6" r=".88"/>
<circle cx="90" cy="78.2" r=".88"/>
</g>
<text font-size="4.6" fill="#00f" x="683.2" y="556.8">ymfc-mini-drone</text>
<g font-size="4.2">
<text x="425.1" y="112.8">+3.3V</text>
<text x="276.9" y="163.9">+3.3V</text>
<text x="400.4" y="172.8">+3.3V</text>
<text x="585.6" y="190.4">+3.3V</text>
<text x="407.5" y="204.5">+3.3V</text>
<text x="215.2" y="215.1">+3.3V</text>
<text x="273.4" y="225.7">+3.3V</text>
<text x="419.8" y="236.3">+3.3V</text>
<text x="493.9" y="238">+3.3V</text>
<text x="568" y="252.1">+3.3V</text>
<text x="289.3" y="285.6">+3.3V</text>
<text x="606.8" y="326.2">+3.3V</text>
</g>
<g font-size="4.2" fill="#00f">
<text x="804.9" y="557">1.1</text>
<text x="723.3" y="566.6">Shao's</text>
<text x="716.4" y="574.4">2020-06-12</text>
</g>
<g font-size="3.9" fill="#800">
<text x="662.9" y="552.3">TITLE:</text>
<text x="791.5" y="557">REV:</text>
<text x="699.8" y="566.5">Company:</text>
<text x="791.1" y="567.2">Sheet: 1/1</text>
<text x="699.8" y="574.2">Date:</text>
<text x="748.8" y="574.3">Drawn By: jamesshao8</text>
</g>
<g font-size="3.2" fill="#800">
<text x="41.6" y="6.8">1</text>
<text x="110.8" y="6.8">2</text>
<text x="179.9" y="6.8">3</text>
<text x="249.1" y="6.8">4</text>
<text x="318.2" y="6.8">5</text>
<text x="387.3" y="6.8">6</text>
<text x="456.5" y="6.8">7</text>
<text x="525.6" y="6.8">8</text>
<text x="594.8" y="6.8">9</text>
<text x="663.9" y="6.8">10</text>
<text x="733.1" y="6.8">11</text>
<text x="4.1" y="41.9">A</text>
<text x="818.3" y="41.9">A</text>
<text x="4.1" y="111">B</text>
<text x="818.3" y="111">B</text>
<text x="4.1" y="180.2">C</text>
<text x="818.3" y="180.2">C</text>
<text x="4.1" y="249.3">D</text>
<text x="818.3" y="249.3">D</text>
<text x="4.1" y="318.5">E</text>
<text x="818.3" y="318.5">E</text>
<text x="4.1" y="387.6">F</text>
<text x="818.3" y="387.6">F</text>
<text x="4.1" y="456.7">G</text>
<text x="818.3" y="456.7">G</text>
<text x="4.1" y="525.9">H</text>
<text x="818.3" y="525.9">H</text>
<text x="41.6" y="579">1</text>
<text x="110.8" y="579">2</text>
<text x="179.9" y="579">3</text>
<text x="249.1" y="579">4</text>
<text x="318.2" y="579">5</text>
<text x="387.3" y="579">6</text>
<text x="456.5" y="579">7</text>
<text x="525.6" y="579">8</text>
<text x="594.8" y="579">9</text>
<text x="663.9" y="579">10</text>
<text x="733.1" y="579">11</text>
</g>
<g font-size="3.2" fill="#00f">
<text x="131.2" y="40.3">VBAT</text>
<text x="709.8" y="40.3">VBAT</text>
<text x="76.6" y="77.3">PWM4_LF_CW</text>
<text x="655.1" y="77.3">PWM1_RF_CCW</text>
<text x="364.1" y="118.1">Vout</text>
<text x="373.9" y="116.7">3</text>
<text x="354.3" y="123.7">2</text>
<text x="358.8" y="125.1">Vin</text>
<text x="373.9" y="130.8">1</text>
<text x="364.2" y="132.2">GND</text>
<text x="237.8" y="139.8" transform="rotate(-90 237.8 139.8)">2</text>
<text x="239.5" y="143.2" transform="rotate(-90 239.5 143.2)">b</text>
<text x="234.2" y="149.2" transform="rotate(-90 234.2 149.2)">3</text>
<text x="236" y="145.7" transform="rotate(-90 236 145.7)">c</text>
<text x="241.3" y="149.2" transform="rotate(-90 241.3 149.2)">1</text>
<text x="242.4" y="146.4" transform="rotate(-90 242.4 146.4)">a</text>
<text x="274.1" y="149.6">VBAT</text>
<text x="308.3" y="197.8">1</text>
<text x="246.7" y="199.6">4</text>
<text x="249.4" y="201">NC</text>
<text x="262.8" y="199.6">3</text>
<text x="308.3" y="201.3">2</text>
<text x="311.7" y="199.6">VBAT</text>
<text x="311.7" y="203.1">PC13-TAMPER-RTC</text>
<text x="246.7" y="206.6">1</text>
<text x="257.5" y="208">NC</text>
<text x="262.8" y="206.6">2</text>
<text x="308.3" y="204.9">3</text>
<text x="308.3" y="208.4">4</text>
<text x="311.7" y="206.6">PC14-OSC32_IN</text>
<text x="355.9" y="206.6">PB9</text>
<text x="363.5" y="208.4">45</text>
<text x="363.5" y="204.9">46</text>
<text x="374.6" y="207.9">PWM3_LR_CCW</text>
<text x="374.6" y="204.3">PWM4_LF_CW</text>
<text x="288.2" y="211.4">PD0</text>
<text x="288.2" y="214.9">PD1</text>
<text x="308.3" y="211.9">5</text>
<text x="308.3" y="215.4">6</text>
<text x="311.7" y="210.1">PC15-OSC32_OUT</text>
<text x="311.7" y="213.7">PD0-OSC_IN</text>
<text x="350.9" y="213.7">BOOT0</text>
<text x="355.9" y="210.1">PB8</text>
<text x="363.5" y="215.4">43</text>
<text x="363.5" y="211.9">44</text>
<text x="374.6" y="214.9">PWM2_RR_CW</text>
<text x="385.2" y="211.4">BOOT0</text>
<text x="552.2" y="215.4">EP</text>
<text x="557.6" y="213.7">25</text>
<text x="288.2" y="218.4">NRST</text>
<text x="308.3" y="219">7</text>
<text x="311.7" y="217.2">PD1-OSC_OUT</text>
<text x="311.7" y="220.7">NRST</text>
<text x="355.9" y="220.7">PB6</text>
<text x="355.9" y="217.2">PB7</text>
<text x="363.5" y="219">42</text>
<text x="374.6" y="218.4">PWM1_RF_CCW</text>
<text x="523.4" y="217.2">1</text>
<text x="523.4" y="220.7">2</text>
<text x="526.9" y="219">CLKIN</text>
<text x="549.3" y="219">SDA</text>
<text x="557.6" y="220.7">23</text>
<text x="557.6" y="217.2">24</text>
<text x="572.2" y="216.7">SDA</text>
<text x="593.4" y="220.2">SCL</text>
<text x="252" y="222.5">1</text>
<text x="261.1" y="222.5">2</text>
<text x="355.9" y="227.8">PB4</text>
<text x="355.9" y="224.3">PB5</text>
<text x="363.5" y="226">40</text>
<text x="363.5" y="222.5">41</text>
<text x="385.2" y="225.5">PB4</text>
<text x="523.4" y="224.3">3</text>
<text x="523.4" y="227.8">4</text>
<text x="526.9" y="222.5">NC</text>
<text x="526.9" y="226">NC</text>
<text x="547.5" y="226">RESV</text>
<text x="549.9" y="222.5">SCL</text>
<text x="557.6" y="227.8">21</text>
<text x="557.6" y="224.3">22</text>
<text x="252" y="233.1">3</text>
<text x="261.1" y="233.1">4</text>
<text x="288.2" y="229">PA0</text>
<text x="306.2" y="229.6">10</text>
<text x="306.2" y="233.1">11</text>
<text x="311.7" y="231.3">PA0-WKUP</text>
<text x="355.9" y="231.3">PB3</text>
<text x="363.5" y="233.1">38</text>
<text x="363.5" y="229.6">39</text>
<text x="385.2" y="229">PB3</text>
<text x="523.4" y="231.3">5</text>
<text x="526.9" y="229.6">NC</text>
<text x="526.9" y="233.1">NC</text>
<text x="545.2" y="233.1">CPOUT</text>
<text x="547.5" y="229.6">RESV</text>
<text x="557.6" y="231.3">20</text>
<text x="306.2" y="236.6">12</text>
<text x="311.7" y="234.8">PA1</text>
<text x="311.7" y="238.4">PA2</text>
<text x="353.9" y="238.4">PA14</text>
<text x="353.9" y="234.8">PA15</text>
<text x="363.5" y="236.6">37</text>
<text x="523.4" y="234.8">6</text>
<text x="523.4" y="238.4">7</text>
<text x="526.9" y="236.6">AUX_DA</text>
<text x="547.5" y="236.6">RESV</text>
<text x="557.6" y="234.8">19</text>
<text x="288.2" y="243.1">PA4</text>
<text x="306.2" y="240.1">13</text>
<text x="306.2" y="243.7">14</text>
<text x="311.7" y="241.9">PA3</text>
<text x="311.7" y="245.4">PA4</text>
<text x="523.4" y="241.9">8</text>
<text x="523.4" y="245.4">9</text>
<text x="526.9" y="240.1">AUX_CL</text>
<text x="526.9" y="243.7">VLOGIC</text>
<text x="551.5" y="243.7">NC</text>
<text x="557.6" y="245.4">16</text>
<text x="557.6" y="241.9">17</text>
<text x="306.2" y="247.2">15</text>
<text x="306.2" y="250.7">16</text>
<text x="311.7" y="249">PA5</text>
<text x="353.9" y="249">PA13</text>
<text x="363.5" y="250.7">33</text>
<text x="363.5" y="247.2">34</text>
<text x="521.4" y="249">10</text>
<text x="526.9" y="247.2">AD0</text>
<text x="526.9" y="250.7">REGOUT</text>
<text x="551.5" y="250.7">NC</text>
<text x="551.5" y="247.2">NC</text>
<text x="557.6" y="249">15</text>
<text x="306.2" y="254.2">17</text>
<text x="306.2" y="257.8">18</text>
<text x="311.7" y="252.5">PA6</text>
<text x="311.7" y="256">PA7</text>
<text x="353.9" y="256">PA11</text>
<text x="353.9" y="252.5">PA12</text>
<text x="363.5" y="257.8">31</text>
<text x="363.5" y="254.2">32</text>
<text x="385.2" y="257.2">RXD</text>
<text x="521.4" y="252.5">11</text>
<text x="521.4" y="256">12</text>
<text x="526.9" y="254.2">FSYNC</text>
<text x="526.9" y="257.8">INT</text>
<text x="551.5" y="254.2">NC</text>
<text x="557.6" y="252.5">14</text>
<text x="196.5" y="260.8">PA0</text>
<text x="306.2" y="261.3">19</text>
<text x="311.7" y="259.5">PB0</text>
<text x="311.7" y="263.1">PB1</text>
<text x="353.9" y="259.5">PA10</text>
<text x="356" y="263.1">PA9</text>
<text x="363.5" y="261.3">30</text>
<text x="385.2" y="260.8">TXD</text>
<text x="288.2" y="267.8">SCL</text>
<text x="306.2" y="264.8">20</text>
<text x="306.2" y="268.4">21</text>
<text x="311.7" y="266.6">PB2</text>
<text x="356" y="266.6">PA8</text>
<text x="363.5" y="268.4">28</text>
<text x="363.5" y="264.8">29</text>
<text x="198.3" y="274.9">VBAT</text>
<text x="288.2" y="271.4">SDA</text>
<text x="306.2" y="271.9">22</text>
<text x="311.7" y="270.1">PB10</text>
<text x="311.7" y="273.6">PB11</text>
<text x="353.9" y="273.6">PB14</text>
<text x="353.9" y="270.1">PB15</text>
<text x="363.5" y="275.4">26</text>
<text x="363.5" y="271.9">27</text>
<text x="353.9" y="280.7">PB12</text>
<text x="353.9" y="277.2">PB13</text>
<text x="363.5" y="278.9">25</text>
<text x="605.7" y="333.1">RXD</text>
<text x="251.2" y="338.4">VBAT</text>
<text x="605.7" y="336.6">TXD</text>
<text x="385.2" y="352.5">PB4</text>
<text x="272.3" y="357.8">PA4</text>
<text x="385.2" y="373.7">PB3</text>
<text x="131.2" y="424.8">VBAT</text>
<text x="709.8" y="423.1">VBAT</text>
<text x="76.6" y="461.9">PWM3_LR_CCW</text>
<text x="655.1" y="460.1">PWM2_RR_CW</text>
</g>
<g font-size="3.2" fill="#000080">
<text x="142.6" y="45.8">LF</text>
<text x="721.1" y="45.8">RF</text>
<text x="142.4" y="48.9">HDR-M-2.54_1x2</text>
<text x="721" y="48.9">HDR-M-2.54_1x2</text>
<text x="127" y="59.6">100nF</text>
<text x="127" y="56.4">C19</text>
<text x="705.6" y="59.6">100nF</text>
<text x="705.6" y="56.4">C20</text>
<text x="105.4" y="75.7">1K</text>
<text x="105.4" y="72.6">R7</text>
<text x="684" y="75.7">1K</text>
<text x="684" y="72.6">R10</text>
<text x="134.1" y="82.6">SI2302</text>
<text x="134.5" y="79.1">Q1</text>
<text x="712.6" y="82.6">SI2302</text>
<text x="713.1" y="79.1">Q2</text>
<text x="79.7" y="86.4">PWM4</text>
<text x="658.3" y="86.4">PWM1</text>
<text x="120.3" y="94.9">10K</text>
<text x="120.3" y="91.7">R8</text>
<text x="698.9" y="94.9">10K</text>
<text x="698.9" y="91.7">R9</text>
<text x="363" y="112.4">HT7533-1_C14289</text>
<text x="363" y="109.3">U3</text>
<text x="301.3" y="117">D1</text>
<text x="211.7" y="123.5">BAT</text>
<text x="301.3" y="120.2">SS210</text>
<text x="414.5" y="125.2">C24</text>
<text x="432.2" y="125.2">C25</text>
<text x="211.2" y="127">HDR-M-2.54_1x2</text>
<text x="414.5" y="128.4">100nF</text>
<text x="432.2" y="128.4">22uF</text>
<text x="319.3" y="135.4">22uF</text>
<text x="319.3" y="132.3">C26</text>
<text x="333.4" y="135.5">100nF</text>
<text x="333.4" y="132.3">C27</text>
<text x="245.9" y="147.8">LSSAM12-V-T/R</text>
<text x="245.9" y="144.6">OFF/ON</text>
<text x="284" y="179.6">100nF</text>
<text x="284" y="176.4">C6</text>
<text x="229" y="185.8">C13</text>
<text x="407.5" y="185.2">C4</text>
<text x="229" y="189">22pF</text>
<text x="253.9" y="192">X1</text>
<text x="335" y="190.3">U1</text>
<text x="407.5" y="188.4">100nF</text>
<text x="253.6" y="195.2">8MHz</text>
<text x="335" y="193.5">STM32F103C8T6</text>
<text x="229" y="203.1">22pF</text>
<text x="229" y="199.9">C14</text>
<text x="422.9" y="208.1">HDR-M-2.54_1x2</text>
<text x="423.4" y="204.6">J1</text>
<text x="539.4" y="209.4">MPU-6050_C24112</text>
<text x="539.4" y="206.3">U2</text>
<text x="584.2" y="209.8">R5</text>
<text x="594.8" y="209.8">R6</text>
<text x="227.2" y="213.7">R2</text>
<text x="584.2" y="213">4.7K</text>
<text x="594.8" y="213">4.7K</text>
<text x="227.2" y="216.9">4.7K</text>
<text x="413.1" y="220.4">R1</text>
<text x="243.4" y="227.5">C1</text>
<text x="259.2" y="227.6">RST</text>
<text x="413.1" y="223.6">4.7K</text>
<text x="583.5" y="227.8">2.2nF</text>
<text x="583.5" y="224.6">C16</text>
<text x="243.4" y="230.7">100nF</text>
<text x="280.5" y="238.1">C5</text>
<text x="280.5" y="241.3">100nF</text>
<text x="426.9" y="251.9">100nF</text>
<text x="426.9" y="248.7">C3</text>
<text x="500.9" y="250.4">C17</text>
<text x="176.5" y="257.1">HDR-M-2.54_1x3</text>
<text x="177" y="254.1">PPM</text>
<text x="500.9" y="253.7">100nF</text>
<text x="516.8" y="261">C18</text>
<text x="516.8" y="264.3">100nF</text>
<text x="575" y="267.8">100nF</text>
<text x="575" y="264.6">C15</text>
<text x="296.3" y="298.1">C2</text>
<text x="296.3" y="301.3">100nF</text>
<text x="577.4" y="322.7">SER</text>
<text x="576.8" y="325.9">HDR-M-2.54_1x4</text>
<text x="398.3" y="347.7">R4</text>
<text x="413.9" y="347">LEDB</text>
<text x="252.6" y="352.4">10K</text>
<text x="252.6" y="349.3">R15</text>
<text x="398.3" y="350.9">100</text>
<text x="413.9" y="350.2">19-217/BHC-ZL1M2RY/3T</text>
<text x="413.9" y="363.6">LEDG</text>
<text x="252.6" y="370">1K</text>
<text x="252.6" y="366.9">R16</text>
<text x="271.6" y="370.1">100nF</text>
<text x="271.6" y="366.9">C23</text>
<text x="398.3" y="368.9">R3</text>
<text x="413.9" y="366.8">19-217/GHC-YR1S2/3T</text>
<text x="398.3" y="372.1">100</text>
<text x="142.6" y="430.3">LR</text>
<text x="721" y="431.7">HDR-M-2.54_1x2</text>
<text x="721.1" y="428.5">RR</text>
<text x="142.4" y="433.5">HDR-M-2.54_1x2</text>
<text x="127" y="440.9">C21</text>
<text x="705.6" y="442.4">100nF</text>
<text x="705.6" y="439.2">C22</text>
<text x="127" y="444.2">100nF</text>
<text x="684" y="455.4">R13</text>
<text x="105.4" y="460.3">1K</text>
<text x="105.4" y="457.1">R12</text>
<text x="684" y="458.5">1K</text>
<text x="713.1" y="461.9">Q4</text>
<text x="134.1" y="467.1">SI2302</text>
<text x="134.5" y="463.7">Q3</text>
<text x="712.6" y="465.3">SI2302</text>
<text x="78" y="471">PWM3</text>
<text x="658.3" y="469.2">PWM2</text>
<text x="120.3" y="479.4">10K</text>
<text x="120.3" y="476.3">R11</text>
<text x="698.9" y="477.6">10K</text>
<text x="698.9" y="474.5">R14</text>
</g>
<g font-size="3.2">
<text x="143.6" y="54.6">1</text>
<text x="143.6" y="58.1">2</text>
<text x="722.1" y="54.6">1</text>
<text x="722.1" y="58.1">2</text>
<text x="82.5" y="91.6">S</text>
<text x="82.5" y="95.1">V</text>
<text x="661.1" y="91.6">S</text>
<text x="661.1" y="95.1">V</text>
<text x="82.2" y="98.7">G</text>
<text x="660.8" y="98.7">G</text>
<text x="215.4" y="132.2">+</text>
<text x="216.6" y="135.7">-</text>
<text x="351.5" y="203.1">VSS_3</text>
<text x="363.5" y="201.3">47</text>
<text x="415.2" y="209.8">1</text>
<text x="415.2" y="213.3">2</text>
<text x="308.3" y="222.5">8</text>
<text x="311.7" y="224.3">VSSA</text>
<text x="557.6" y="238.4">18</text>
<text x="351.5" y="245.4">VSS_2</text>
<text x="363.5" y="243.7">35</text>
<text x="548.8" y="240.1">GND</text>
<text x="176.1" y="262.7">3</text>
<text x="176.1" y="269.8">1</text>
<text x="176.1" y="266.2">2</text>
<text x="306.2" y="275.4">23</text>
<text x="311.7" y="277.2">VSS_1</text>
<text x="577" y="335.4">3</text>
<text x="577" y="331.9">4</text>
<text x="577" y="341.7">1</text>
<text x="577" y="338.9">2</text>
<text x="722.1" y="437.3">1</text>
<text x="143.6" y="439.1">1</text>
<text x="143.6" y="442.6">2</text>
<text x="722.1" y="440.9">2</text>
<text x="80.7" y="476.1">S</text>
<text x="80.7" y="479.7">V</text>
<text x="661.1" y="474.4">S</text>
<text x="661.1" y="477.9">V</text>
<text x="80.4" y="483.2">G</text>
<text x="660.8" y="481.4">G</text>
</g>
<g font-size="3.2" fill="#f00">
<text x="363.5" y="197.8">48</text>
<text x="351" y="199.6">VDD_3</text>
<text x="308.3" y="226">9</text>
<text x="311.7" y="227.8">VDDA</text>
<text x="351" y="241.9">VDD_2</text>
<text x="363.5" y="240.1">36</text>
<text x="549" y="257.8">VDD</text>
<text x="557.6" y="256">13</text>
<text x="306.2" y="278.9">24</text>
<text x="311.7" y="280.7">VDD_1</text>
</g>
<g font-size="1.4" fill="#238d23">
<text x="129.8" y="75">D</text>
<text x="708.4" y="75">D</text>
<text x="125.6" y="78.2">G</text>
<text x="129.8" y="82.4">S</text>
<text x="704.1" y="78.2">G</text>
<text x="708.4" y="82.4">S</text>
<text x="129.8" y="459.6">D</text>
<text x="704.1" y="461">G</text>
<text x="708.4" y="457.8">D</text>
<text x="125.6" y="462.7">G</text>
<text x="129.8" y="467">S</text>
<text x="708.4" y="465.2">S</text>
</g>
</svg>
